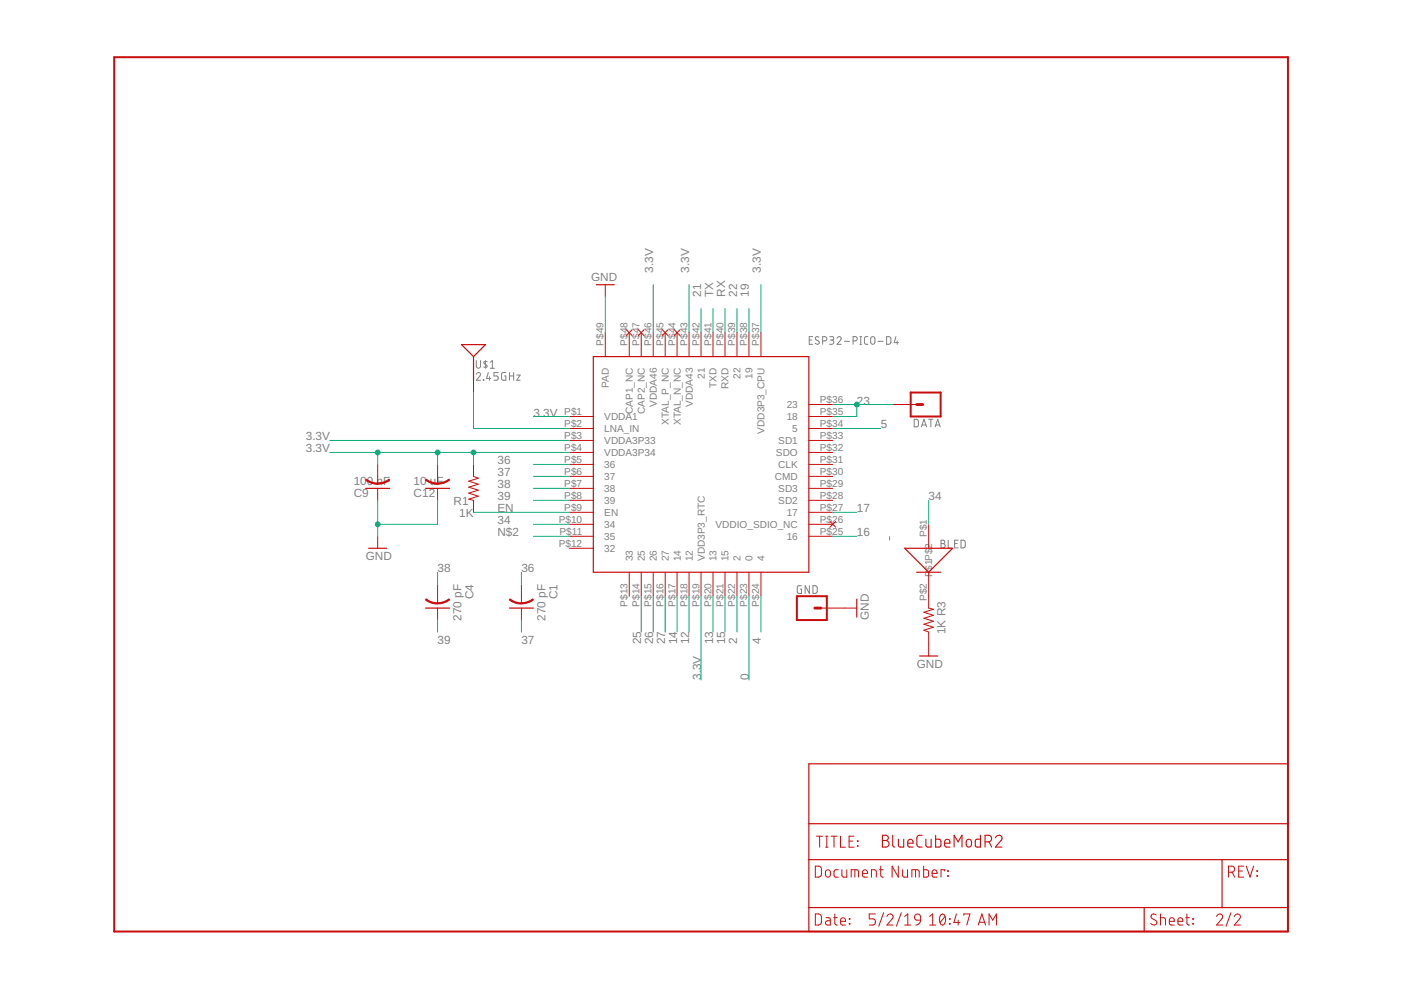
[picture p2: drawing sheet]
<svg xmlns="http://www.w3.org/2000/svg" width="297mm" height="210mm" viewBox="0 0 297 210" stroke-linecap="round" stroke-linejoin="round" font-family="sans-serif">
<g fill="none" stroke="#808080" stroke-width=".21">
<path d="M101 79.4a.44 .44 0 0 1 .6-.4 .44 .44 0 0 1 .1 .7l-.7 .9h.9M101 76.5v1.1a.44 .44 0 0 0 .4 .5 .44 .44 0 0 0 .5-.5v-1.1M102.9 76.5v1.6M103.3 76.7l-.5-.1-.2 .2v.2l.7 .6-.2 .3-.5-.1M103.5 79l-.3 1.2h.9M103.8 79.9v.7M103.9 76.8l.5-.3v1.6M103.9 78.1h.9M105.6 79h-.9v.7h.6a.46 .46 0 0 1 .3 .5 .46 .46 0 0 1-.3 .4h-.6M107.3 79h-.7l-.2 .2v1.3l.9 .1v-.9h-.3M108 79.7h.9M108 79v1.6"/>
<path d="M108.9 79v1.6M109.6 79.5h.7l-.7 1.1h.7M171.6 72.1h.5M172.3 71.4h-.7v1.6h.7M173.6 71.5a.41 .41 0 0 0-.6-.1 .41 .41 0 0 0 0 .7l.5 .2a.41 .41 0 0 1 .1 .6 .41 .41 0 0 1-.6 0l-.2-.1M174.4 72.3h.5a.46 .46 0 0 0 .4-.5 .46 .46 0 0 0-.4-.4h-.5v1.6M175.9 71.4h.5a.36 .36 0 0 1 .4 .3 .36 .36 0 0 1-.4 .4h-.3M176.3 72.1a.46 .46 0 0 1 .5 .4 .46 .46 0 0 1-.5 .5h-.4M177.5 71.7a.44 .44 0 0 1 .6-.3 .44 .44 0 0 1 .1 .7l-.7 .9h.9M179 72.4h1.1M180.9 72.3h.4a.46 .46 0 0 0 .5-.5 .46 .46 0 0 0-.5-.4h-.4v1.6M182.3 73h.4"/>
<path d="M182.3 71.4h.4M182.5 71.4v1.6M184 71.4h-.5l-.2 .3 .1 1.2 .6 .1M184.7 71.5l.3-.1 .4 .1 .1 1a.46 .46 0 0 1-.5 .5 .46 .46 0 0 1-.4-.5zM186.2 72.4h1.1M188 71.4h.6l.2 .2 .1 .9-.3 .5h-.6zM189.9 71.4l-.3 1.2h.9M190.2 72.3v.7M102.5 80.5l.1 .1zM193.8 88.9h.7l.2 .3v.9l-.2 .4h-.7zM195.3 90.5l.6-1.6 .5 1.6M195.5 90.1h.8"/>
<path d="M196.9 88.9h.9M197.4 88.9v1.6M198.3 90.5l.5-1.6 .5 1.6M198.4 90.1h.8M188.6 113.8v.7M199.5 114.5h.5a.36 .36 0 0 1 .3 .4 .36 .36 0 0 1-.3 .4 .46 .46 0 0 1 .4 .4 .46 .46 0 0 1-.4 .5h-.5zM199.5 115.3h.5M201 114.5v1.7h.8M202.4 115.3h.5M203.1 114.5h-.7v1.7h.7M203.8 114.5l.6 .1 .2 .2 .1 .9-.3 .4-.6 .1zM169.9 124.2h-.7l-.1 .2-.1 1.1 .2 .3h.7v-.9h-.2"/>
<path d="M171.6 124.2v1.6l-.9-1.6v1.6M172.4 124.2h.6l.2 .3 .1 .9-.3 .4h-.6z"/>
</g>
<g fill="none" stroke="#c90d0c" stroke-width=".25">
<path d="M97.9 73.1h5l-2.5 2.5zM100.4 75.6v5.1M125.8 75.6h45.7v45.7h-45.7zM126.4 60.4h3.8M77.5 103.5h5.1M78.2 116.2h3.8M90.2 103.5h5.1M191.8 116.2h10.2l-5.1 5.1zM90.2 128.9h5.1M108 128.9h5.1M181.7 127v3.8M194.4 121.3h5"/>
<path d="M195 139.1h3.8M171.5 161.9h101.6v35.6h-101.6zM171.5 174.6h101.6M171.5 182.3h101.6M171.5 192.4h101.6M242.6 192.4v5.1M259.1 182.3v10.1"/>
</g>
<g fill="none" stroke="#c90d0c" stroke-width=".21">
<path d="M128.3 60.4v2.5M128.3 70.5v5.1M132.8 69.9l1.2 1.2M133.4 70.5v5.1M134 69.9l-1.2 1.2M135.3 69.9l1.2 1.2M136 70.5v5.1M136.5 69.9l-1.2 1.2M138.5 70.5v5.1M140.4 69.9l1.2 1.2M141 70.5v5.1M141.6 69.9l-1.2 1.2"/>
<path d="M143 69.9l1.2 1.2M143.6 70.5v5.1M144.2 69.9l-1.2 1.2M146.1 70.5v5.1M148.6 70.5v5.1M151.2 70.5v5.1M153.7 70.5v5.1M156.3 70.5v5.1M158.8 70.5v5.1M161.3 70.5v5.1M80.1 98.5v4.1M92.8 98.5v4.1"/>
<path d="M100.4 80.7v2.5M100.4 98.5v2.5l1 .4-2 .6 2 .7-2 .6 2 .6-2 .7 2 .6-2 .6 1 .3v2.5M120.7 88.3h5.1M120.7 90.8h5.1M120.7 93.4h5.1M120.7 95.9h5.1M120.7 98.5h5.1M171.5 88.3h5.1M171.5 90.8h5.1M171.5 93.4h5.1M171.5 95.9h5.1M171.5 98.5h5.1"/>
<path d="M171.5 85.8h5.1M189.3 85.8h5.1M80.1 103.5v2.6M80.1 113.7v2.5M92.8 103.5v2.6M120.7 101h5.1M120.7 103.5h5.1M120.7 106.1h5.1M120.7 108.6h5.1M120.7 111.2h5.1M120.7 113.7h5.1M120.7 116.2h5.1"/>
<path d="M171.5 101h5.1M171.5 103.5h5.1M171.5 106.1h5.1M171.5 108.6h5.1M171.5 111.2h5.1M171.5 113.7h5.1M176 110.6l1.2 1.2M177.2 110.6l-1.2 1.2M196.9 111.2v5M92.8 123.9v4M92.8 128.9v2.6M110.6 123.9v4"/>
<path d="M110.6 128.9v2.6M133.4 121.3v5.1M136 121.3v5.1M138.5 121.3v5.1M141 121.3v5.1M143.6 121.3v5.1M146.1 121.3v5.1M148.6 121.3v5.1M151.2 121.3v5.1M153.7 121.3v5.1M156.3 121.3v5.1M158.8 121.3v5.1"/>
<path d="M161.3 121.3v5.1M174 128.9h7.7M196.9 121.3v7.6l1 .3-2 .6 2 .7-2 .6 2 .6-2 .7 2 .6-2 .6 1 .4v5.1M173.1 177.3h1.3M173.8 177.3v2.3M175 177.3h.6M175 179.6h.6M175.3 177.3v2.3M176.2 177.3h1.3M176.8 177.3v2.3M178.2 177.3v2.3h1M180 178.3h.8"/>
<path d="M181.1 177.3h-1.1v2.3h1.1M181.8 178.3l.1 .1zM181.8 179.3l.1 .1zM172.9 193.8h.8l.4 .4v1.5l-.4 .4h-.8zM172.9 183.6l.8 .1 .4 .4v1.4l-.4 .4-.8 .1zM175.1 194.6h.6l.3 .2v1.3h-.5a.46 .46 0 0 1-.5-.4 .46 .46 0 0 1 .5-.5h.5M175.1 184.6l.5-.2a.89 .89 0 0 1 .2 1.5l-.3 .1-.5-.4zM176.7 194.6h.8M177 193.8v2.1l.5 .2M177.7 184.4h-.6l-.3 .4 .1 1.1 .8 .1M178.2 195.3h1.1a.54 .54 0 0 0-.4-.7 .54 .54 0 0 0-.7 .5l.1 .9 1 .1M178.5 184.4v1.3l.4 .3h.6v-1.6"/>
<path d="M180.1 194.8l.1 .1zM180.1 195.8l.1 .1zM180.5 186v-1.6l1.4 .1 .1 1.5M181.3 184.4v1.6M182.9 185.2h1a.54 .54 0 0 0-.3-.8 .54 .54 0 0 0-.7 .5l.1 1 .9 .1M184.8 186v-1.6h.6l.4 .3v1.3M185.6 193.8h-1.3v1h.8a.67 .67 0 0 1 .5 .7 .67 .67 0 0 1-.5 .6h-.8M186.5 184.4h.8M186.7 183.6v2l.2 .3 .4 .1M187.3 193.5l-1 2.9M188 194.3a.64 .64 0 0 1 .9-.5 .64 .64 0 0 1 .3 1l-1.2 1.3h1.4M190.5 183.6v2.4l-1.4-2.4v2.4"/>
<path d="M191.1 193.5l-1 2.9M191.4 184.4v1.3l.3 .3h.7v-1.6M191.8 196.1h1.3M191.8 194.3l.7-.5v2.3M193.3 186v-1.6l1.5 .1 .1 1.5M194 194.1a.66 .66 0 0 1 .7-.3 .66 .66 0 0 1 .5 .6v.7h-.8a.64 .64 0 0 1-.4-1zM194.1 184.4v1.6M195.2 195.1l-.3 .7-.7 .3M195.8 183.6v2.4l.8-.1 .3-.3-.1-.9-.3-.3h-.7M197.1 196.1h1.3M197.1 194.3l.6-.5v2.3M197.6 185.2h1.1a.54 .54 0 0 0-.4-.8 .54 .54 0 0 0-.7 .5l.1 1 1 .1"/>
<path d="M199.5 194a.55 .55 0 0 1 .6-.1 .55 .55 0 0 1 .3 .5 1.11 1.11 0 0 1-.7 1.7 1.63 1.63 0 0 1-.2-2.1zM200.3 184.7v-.3h-.8v1.6M200.4 194.3l-1.1 1.3M200.9 185.7l.2 .1zM200.9 184.6l.2 .1zM201.3 195.8l.1 .1zM201.3 194.8l.1 .1zM202.8 193.8l-.6 1.8h1.3M203.2 195.1v1M204.3 194.1v-.3h1.3l-.6 2.3M207.4 196.1l.8-2.3 .8 2.3M207.6 195.5h1.2"/>
<path d="M209.7 196.1v-2.3l.8 1.3 .8-1.3v2.3M245.1 194a.57 .57 0 0 0-.8-.1 .57 .57 0 0 0 0 .9l.7 .4a.58 .58 0 0 1 .1 .8 .58 .58 0 0 1-.9 0l-.2-.2M246 194.6l1 .1 .1 1.4M246 193.8v2.3M247.9 195.3h1.1a.54 .54 0 0 0-.4-.7 .54 .54 0 0 0-.7 .5l.2 .9 .9 .1M249.7 195.3h1.1a.54 .54 0 0 0-.4-.7 .54 .54 0 0 0-.7 .5l.2 .9 .9 .1M251.4 194.6h.8M251.7 193.8v2.1l.5 .2M252.9 195.8l.1 .1zM252.9 194.8l.1 .1zM257.9 194.3a.64 .64 0 0 1 .9-.5 .64 .64 0 0 1 .2 1l-1.1 1.3h1.3M260.5 184.9a1.16 1.16 0 0 0 1.2-.2v-.6l-.2-.4-1-.1v2.4"/>
<path d="M261 193.5l-1.1 2.9M261.3 184.9l.5 1.1M261.7 194.3a.64 .64 0 0 1 .9-.5 .64 .64 0 0 1 .2 1l-1.1 1.3h1.3M262.6 184.7h.8M263.7 183.6h-1.1v2.4h1.1M264.2 183.6l.8 2.4 .8-2.4M266.5 184.6l.1 .1zM266.5 185.7l.1 .1z"/>
</g>
<g fill="#c90d0c" stroke="#c90d0c" stroke-width=".21">
<path d="M77.7 101.6l.8 .5 1.6 .3v.3l-.9-.1-1-.4-.7-.4z" fill-rule="evenodd"/>
<path d="M80.1 102.4l1-.1 1.4-.7 .1 .2-1.2 .6-1.3 .3z" fill-rule="evenodd"/>
<path d="M90.4 127l1.3 .7 1.1 .1v.3l-.9-.1-1-.4-.7-.4z" fill-rule="evenodd"/>
<path d="M92.8 127.8l1-.1 1.4-.7 .1 .2-.7 .4-1 .4h-.8z" fill-rule="evenodd"/>
<path d="M108.1 127l1.4 .7 1.1 .1v.3l-.9-.1-1-.4-.7-.4z" fill-rule="evenodd"/>
<path d="M110.6 127.8l1-.1 1.3-.7 .2 .2-.7 .4-1 .4h-.8z" fill-rule="evenodd"/>
<path d="M90.4 101.6l1.3 .7 1.1 .1v.3l-.9-.1-1-.4-.7-.4z" fill-rule="evenodd"/>
<path d="M92.8 102.4l1-.1 1.4-.7 .1 .2-1.2 .6-1.3 .3z" fill-rule="evenodd"/>
</g>
<path d="M24.2 12.1h248.9v185.4h-248.9zM193.1 83.2h6.3v5.1h-6.3zM169 126.4h6.3v5.1h-6.3z" fill="none" stroke="#c90d0c" stroke-width=".42"/>
<path d="M194.4 85.8h1.2M172.8 128.9h1.2" fill="none" stroke="#c90d0c" stroke-width=".61"/>
<g fill="none" stroke="#c90d0c" stroke-width=".23">
<path d="M187.1 177.1h.7a.55 .55 0 0 1 .6 .6 .55 .55 0 0 1-.6 .5 .7 .7 0 0 1 .7 .7 .7 .7 0 0 1-.7 .7h-.7zM187.1 178.2h.7M189.3 177.1v2.1l.1 .3 .3 .1M190.5 177.9v1.4l.4 .3h.7v-1.7M192.5 178.8h1.1a.59 .59 0 0 0-.4-.8 .59 .59 0 0 0-.7 .5l.1 1 1 .1M195.5 177.1h-.7l-.4 .6 .1 1.7 .3 .2h.7M196.3 177.9v1.3l.1 .3 .3 .1h.7v-1.7M198.4 177.1v2.5l1-.1 .1-.3v-1l-.4-.3h-.7M200.3 178.8h1.1a.59 .59 0 0 0-.4-.8 .59 .59 0 0 0-.7 .5l.1 1 1 .1M202.3 179.6v-2.5l.8 1.4 .9-1.4v2.5M205 178.1l.5-.2a.97 .97 0 0 1 .2 1.6l-.4 .1-.3-.2-.1-.4zM207.9 177.1v2.5l-1-.1-.1-1.3 .4-.3h.7"/>
<path d="M208.9 178.5a1.21 1.21 0 0 0 1.2-.3l.1-.4-.2-.6-1.1-.1v2.5M209.7 178.5l.5 1.1M211.1 177.7a.68 .68 0 0 1 .9-.6 .68 .68 0 0 1 .2 1.1l-1.1 1.4h1.3"/>
</g>
<g fill="none" stroke="#0dab76" stroke-width=".21">
<path d="M128.3 62.9v7.6M138.5 60.4v10.1M146.1 60.4v10.1M148.6 65.4v5.1M151.2 65.4v5.1M153.7 65.4v5.1M156.3 65.4v5.1M158.8 65.4v5.1M161.3 60.4v10.1M69.9 93.4h50.8M69.9 95.9h50.8M80.1 95.9v2.6"/>
<path d="M92.8 95.9v2.6M100.4 83.2v7.6h20.3M100.4 95.9v2.6M113.1 88.3h7.6M113.1 98.5h7.6M176.6 90.8h10.1M176.6 85.8h12.7M181.7 85.8v2.5h-5.1M80.1 106.1v7.6M92.8 106.1v5.1h-12.7M100.4 108.6h20.3M113.1 111.2h7.6"/>
<path d="M113.1 106.1h7.6M113.1 103.5h7.6M113.1 101h7.6M113.1 113.7h7.6M176.6 108.6h5.1M176.6 113.7h5.1M196.9 106.1v5.1M92.8 121.3v2.6M92.8 131.5v2.5M110.6 121.3v2.6M110.6 131.5v2.5M136 126.4v7.6"/>
<path d="M138.5 126.4v7.6M141 126.4v7.6M143.6 126.4v7.6M146.1 126.4v7.6M148.6 126.4v17.8M151.2 126.4v7.6M153.7 126.4v7.6M156.3 126.4v7.6M158.8 126.4v17.8M161.3 126.4v7.6"/>
</g>
<g fill="#0dab76" stroke="#0dab76" stroke-width=".21">
<circle cx="80.1" cy="95.9" r=".51"/>
<circle cx="92.8" cy="95.9" r=".51"/>
<circle cx="100.4" cy="95.9" r=".51"/>
<circle cx="80.1" cy="111.2" r=".51"/>
<circle cx="181.7" cy="85.8" r=".51"/>
</g>
<g font-size="2.5" fill="#808080">
<text x="125.3" y="59.6">GND</text>
<text x="138.5" y="57.8" transform="rotate(-90 138.5 57.8)">3.3V</text>
<text x="146.1" y="57.8" transform="rotate(-90 146.1 57.8)">3.3V</text>
<text x="161.3" y="57.8" transform="rotate(-90 161.3 57.8)">3.3V</text>
<text x="148.6" y="62.9" transform="rotate(-90 148.6 62.9)">21</text>
<text x="151.2" y="62.9" transform="rotate(-90 151.2 62.9)">TX</text>
<text x="153.7" y="62.9" transform="rotate(-90 153.7 62.9)">RX</text>
<text x="156.3" y="62.9" transform="rotate(-90 156.3 62.9)">22</text>
<text x="158.8" y="62.9" transform="rotate(-90 158.8 62.9)">19</text>
<text x="113.1" y="88.3">3.3V</text>
<text x="181.7" y="85.8">23</text>
<text x="64.8" y="93.4">3.3V</text>
<text x="64.8" y="95.9">3.3V</text>
<text x="186.7" y="90.8">5</text>
<text x="105.5" y="98.5">36</text>
<text x="105.5" y="101">37</text>
<text x="75" y="102.8">100 nF</text>
<text x="75" y="105.3">C9</text>
<text x="87.7" y="102.8">10 uF</text>
<text x="87.7" y="105.3">C12</text>
<text x="96.2" y="107.1">R1</text>
<text x="105.5" y="106.1">39</text>
<text x="105.5" y="103.5">38</text>
<text x="196.9" y="106.1">34</text>
<text x="97.3" y="109.6">1K</text>
<text x="105.5" y="111.2">34</text>
<text x="105.5" y="108.6">EN</text>
<text x="105.5" y="113.7">N$2</text>
<text x="181.7" y="108.6">17</text>
<text x="181.7" y="113.7">16</text>
<text x="77.5" y="118.8">GND</text>
<text x="92.8" y="121.3">38</text>
<text x="110.5" y="121.3">36</text>
<text x="97.9" y="131.6" transform="rotate(-90 97.9 131.6)">270 pF</text>
<text x="100.4" y="127.1" transform="rotate(-90 100.4 127.1)">C4</text>
<text x="115.6" y="131.6" transform="rotate(-90 115.6 131.6)">270 pF</text>
<text x="118.2" y="127.1" transform="rotate(-90 118.2 127.1)">C1</text>
<text x="184.2" y="131.5" transform="rotate(-90 184.2 131.5)">GND</text>
<text x="92.8" y="136.6">39</text>
<text x="110.5" y="136.6">37</text>
<text x="135.9" y="136.6" transform="rotate(-90 135.9 136.6)">25</text>
<text x="138.5" y="136.6" transform="rotate(-90 138.5 136.6)">26</text>
<text x="141" y="136.6" transform="rotate(-90 141 136.6)">27</text>
<text x="143.6" y="136.6" transform="rotate(-90 143.6 136.6)">14</text>
<text x="146.1" y="136.6" transform="rotate(-90 146.1 136.6)">12</text>
<text x="151.2" y="136.6" transform="rotate(-90 151.2 136.6)">13</text>
<text x="153.7" y="136.6" transform="rotate(-90 153.7 136.6)">15</text>
<text x="156.3" y="136.6" transform="rotate(-90 156.3 136.6)">2</text>
<text x="161.3" y="136.6" transform="rotate(-90 161.3 136.6)">4</text>
<text x="200.4" y="134.5" transform="rotate(-90 200.4 134.5)">1K R3</text>
<text x="194.4" y="141.6">GND</text>
<text x="148.6" y="144.2" transform="rotate(-90 148.6 144.2)">3.3V</text>
<text x="158.8" y="144.2" transform="rotate(-90 158.8 144.2)">0</text>
</g>
<g font-size="2.1" fill="#808080">
<text x="128" y="73.3" transform="rotate(-90 128 73.3)">P$49</text>
<text x="133" y="73.3" transform="rotate(-90 133 73.3)">P$48</text>
<text x="135.6" y="73.3" transform="rotate(-90 135.6 73.3)">P$47</text>
<text x="138.1" y="73.3" transform="rotate(-90 138.1 73.3)">P$46</text>
<text x="140.7" y="73.3" transform="rotate(-90 140.7 73.3)">P$45</text>
<text x="143.2" y="73.3" transform="rotate(-90 143.2 73.3)">P$44</text>
<text x="145.7" y="73.3" transform="rotate(-90 145.7 73.3)">P$43</text>
<text x="148.3" y="73.3" transform="rotate(-90 148.3 73.3)">P$42</text>
<text x="150.8" y="73.3" transform="rotate(-90 150.8 73.3)">P$41</text>
<text x="153.4" y="73.3" transform="rotate(-90 153.4 73.3)">P$40</text>
<text x="155.9" y="73.3" transform="rotate(-90 155.9 73.3)">P$39</text>
<text x="158.4" y="73.3" transform="rotate(-90 158.4 73.3)">P$38</text>
<text x="161" y="73.3" transform="rotate(-90 161 73.3)">P$37</text>
<text x="129.1" y="82.2" transform="rotate(-90 129.1 82.2)">PAD</text>
<text x="149.4" y="80.3" transform="rotate(-90 149.4 80.3)">21</text>
<text x="151.9" y="82.2" transform="rotate(-90 151.9 82.2)">TXD</text>
<text x="154.5" y="82.5" transform="rotate(-90 154.5 82.5)">RXD</text>
<text x="157" y="80.3" transform="rotate(-90 157 80.3)">22</text>
<text x="159.6" y="80.3" transform="rotate(-90 159.6 80.3)">19</text>
<text x="119.6" y="88">P$1</text>
<text x="128.1" y="89.1">VDDA1</text>
<text x="134.2" y="87.8" transform="rotate(-90 134.2 87.8)">CAP1_NC</text>
<text x="136.7" y="87.8" transform="rotate(-90 136.7 87.8)">CAP2_NC</text>
<text x="139.2" y="86.3" transform="rotate(-90 139.2 86.3)">VDDA46</text>
<text x="146.9" y="86.3" transform="rotate(-90 146.9 86.3)">VDDA43</text>
<text x="166.8" y="89.1">18</text>
<text x="166.8" y="86.5">23</text>
<text x="173.8" y="88">P$35</text>
<text x="173.8" y="85.4">P$36</text>
<text x="119.6" y="90.5">P$2</text>
<text x="119.6" y="93">P$3</text>
<text x="119.6" y="95.6">P$4</text>
<text x="128.1" y="91.6">LNA_IN</text>
<text x="128.1" y="94.1">VDDA3P33</text>
<text x="141.8" y="90" transform="rotate(-90 141.8 90)">XTAL_P_NC</text>
<text x="144.3" y="90.1" transform="rotate(-90 144.3 90.1)">XTAL_N_NC</text>
<text x="162.1" y="92" transform="rotate(-90 162.1 92)">VDD3P3_CPU</text>
<text x="165" y="94.1">SD1</text>
<text x="168" y="91.6">5</text>
<text x="173.8" y="95.6">P$32</text>
<text x="173.8" y="93">P$33</text>
<text x="173.8" y="90.5">P$34</text>
<text x="119.6" y="98.1">P$5</text>
<text x="119.6" y="100.6">P$6</text>
<text x="128.1" y="96.7">VDDA3P34</text>
<text x="128.1" y="99.2">36</text>
<text x="128.1" y="101.8">37</text>
<text x="164.3" y="101.8">CMD</text>
<text x="164.5" y="96.7">SDO</text>
<text x="165" y="99.2">CLK</text>
<text x="173.8" y="100.6">P$30</text>
<text x="173.8" y="98.1">P$31</text>
<text x="119.6" y="103.2">P$7</text>
<text x="119.6" y="105.7">P$8</text>
<text x="128.1" y="104.3">38</text>
<text x="128.1" y="106.8">39</text>
<text x="165" y="106.8">SD2</text>
<text x="165" y="104.3">SD3</text>
<text x="173.8" y="105.7">P$28</text>
<text x="173.8" y="103.2">P$29</text>
<text x="118.5" y="110.8">P$10</text>
<text x="118.6" y="113.3">P$11</text>
<text x="119.6" y="108.3">P$9</text>
<text x="128.1" y="109.4">EN</text>
<text x="128.1" y="111.9">34</text>
<text x="151.7" y="111.9">VDDIO_SDIO_NC</text>
<text x="166.8" y="109.4">17</text>
<text x="173.8" y="113.3">P$25</text>
<text x="173.8" y="110.8">P$26</text>
<text x="173.8" y="108.3">P$27</text>
<text x="196.5" y="113.9" transform="rotate(-90 196.5 113.9)">P$1</text>
<text x="118.5" y="115.9">P$12</text>
<text x="128.1" y="114.5">35</text>
<text x="128.1" y="117">32</text>
<text x="134.2" y="119" transform="rotate(-90 134.2 119)">33</text>
<text x="136.7" y="119" transform="rotate(-90 136.7 119)">25</text>
<text x="139.2" y="119" transform="rotate(-90 139.2 119)">26</text>
<text x="141.8" y="119" transform="rotate(-90 141.8 119)">27</text>
<text x="144.3" y="119" transform="rotate(-90 144.3 119)">14</text>
<text x="146.9" y="119" transform="rotate(-90 146.9 119)">12</text>
<text x="149.4" y="119" transform="rotate(-90 149.4 119)">VDD3P3_RTC</text>
<text x="151.9" y="119" transform="rotate(-90 151.9 119)">13</text>
<text x="154.5" y="119" transform="rotate(-90 154.5 119)">15</text>
<text x="157" y="119" transform="rotate(-90 157 119)">2</text>
<text x="159.6" y="119" transform="rotate(-90 159.6 119)">0</text>
<text x="162.1" y="119" transform="rotate(-90 162.1 119)">4</text>
<text x="166.8" y="114.5">16</text>
<text x="197.7" y="122.4" transform="rotate(-90 197.7 122.4)">P</text>
<text x="197.7" y="121" transform="rotate(-90 197.7 121)">$1P$2</text>
<text x="133" y="128.7" transform="rotate(-90 133 128.7)">P$13</text>
<text x="135.6" y="128.7" transform="rotate(-90 135.6 128.7)">P$14</text>
<text x="138.1" y="128.7" transform="rotate(-90 138.1 128.7)">P$15</text>
<text x="140.7" y="128.7" transform="rotate(-90 140.7 128.7)">P$16</text>
<text x="143.2" y="128.7" transform="rotate(-90 143.2 128.7)">P$17</text>
<text x="145.7" y="128.7" transform="rotate(-90 145.7 128.7)">P$18</text>
<text x="148.3" y="128.7" transform="rotate(-90 148.3 128.7)">P$19</text>
<text x="150.8" y="128.7" transform="rotate(-90 150.8 128.7)">P$20</text>
<text x="153.4" y="128.7" transform="rotate(-90 153.4 128.7)">P$21</text>
<text x="155.9" y="128.7" transform="rotate(-90 155.9 128.7)">P$22</text>
<text x="158.4" y="128.7" transform="rotate(-90 158.4 128.7)">P$23</text>
<text x="161" y="128.7" transform="rotate(-90 161 128.7)">P$24</text>
<text x="196.5" y="127.5" transform="rotate(-90 196.5 127.5)">P$2</text>
</g>
</svg>
